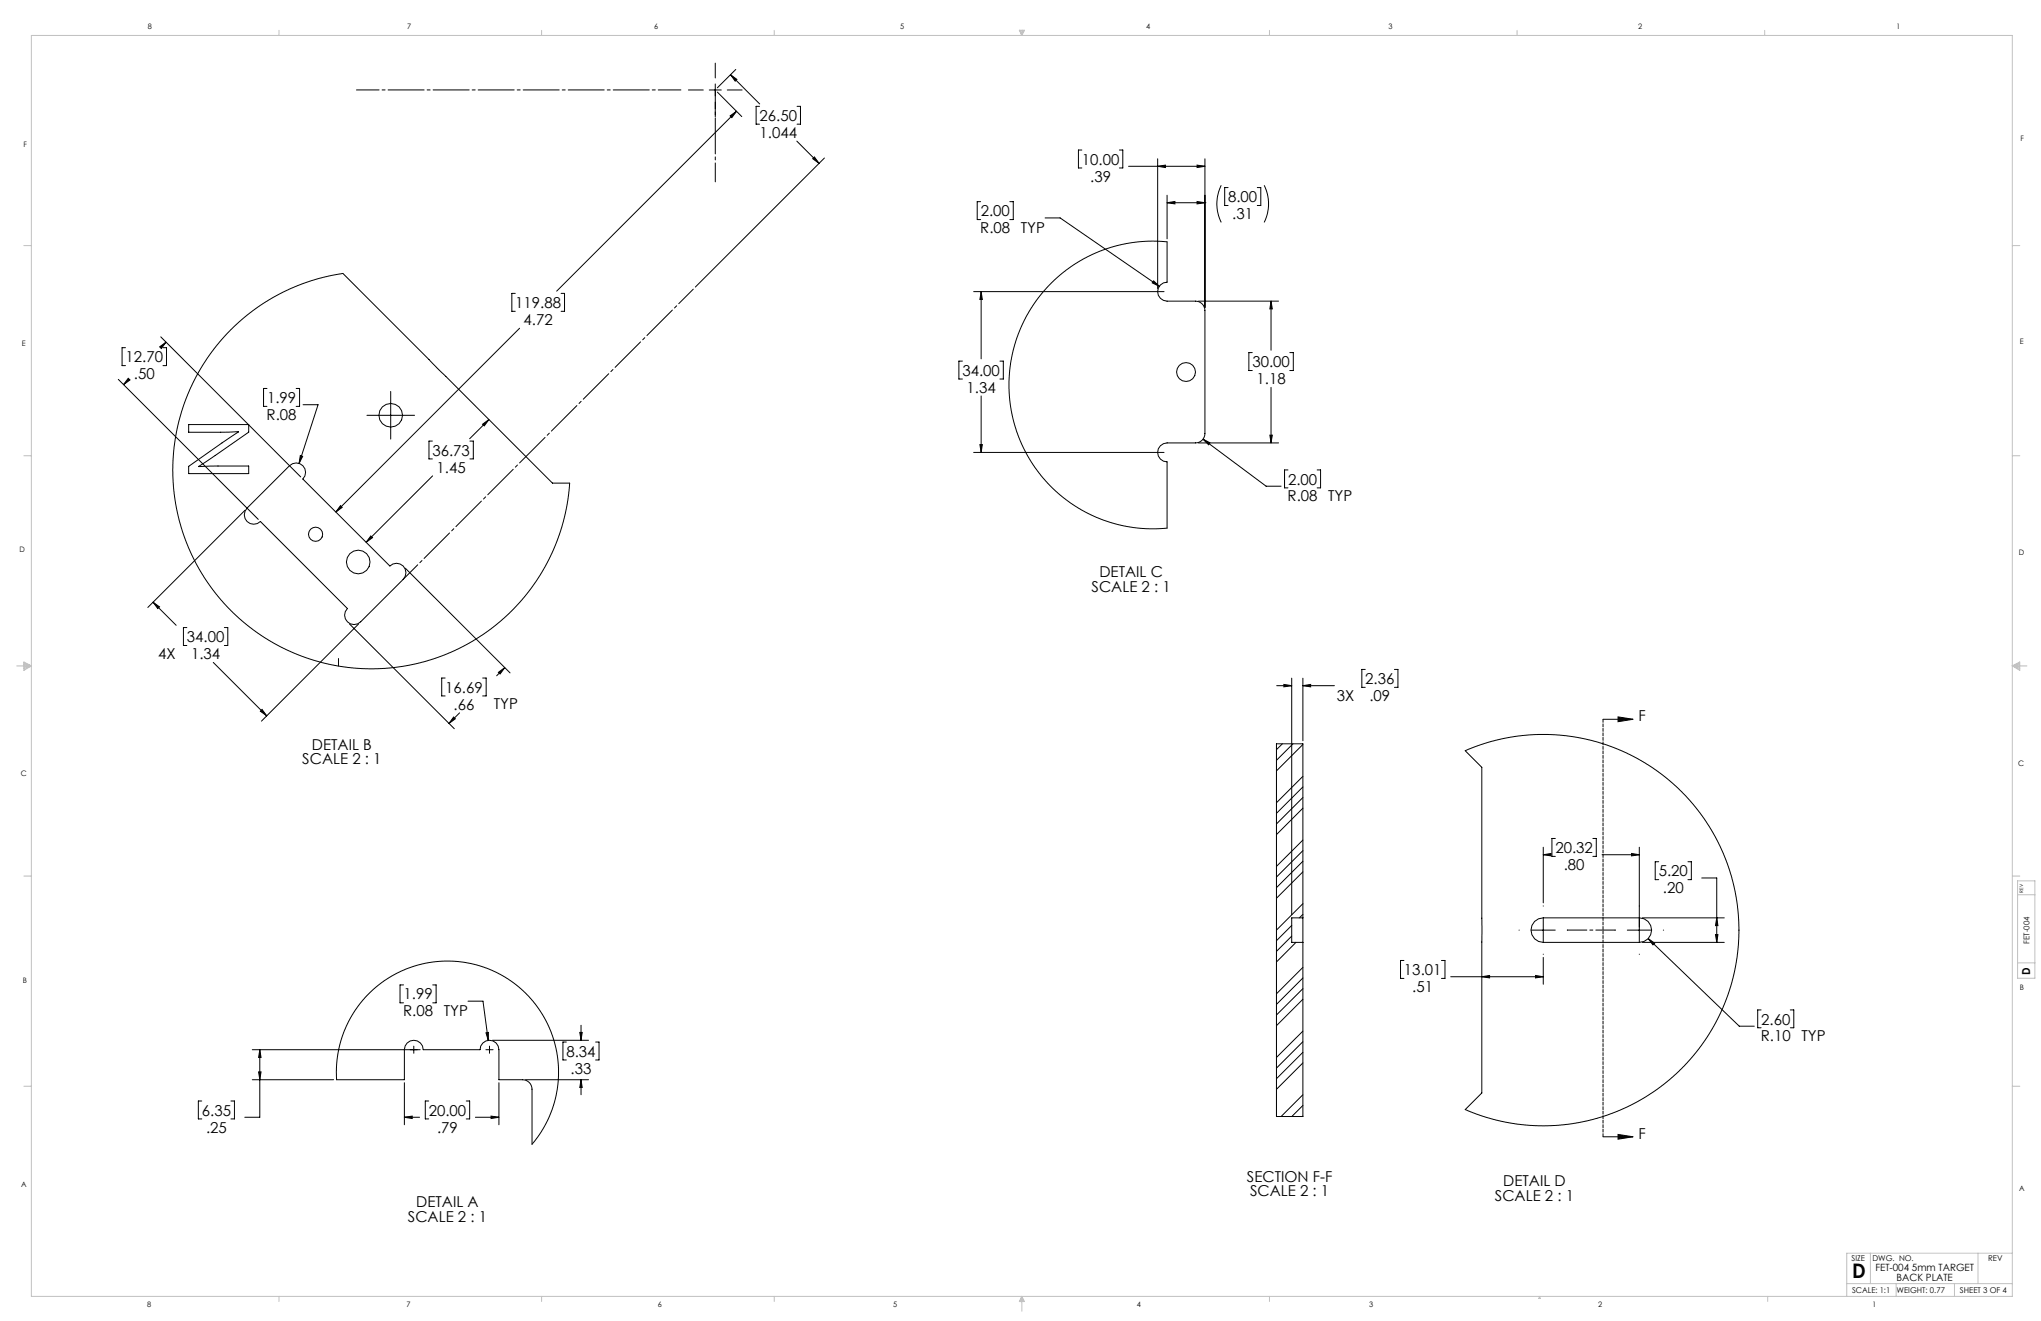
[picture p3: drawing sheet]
<svg xmlns="http://www.w3.org/2000/svg" width="864mm" height="559mm" viewBox="0 0 864 559" stroke-linecap="round" stroke-linejoin="round" font-family="sans-serif">
<g fill="none" stroke="#000" stroke-width=".42">
<path d="M291.3 38.1h6.3M300.1 38.1h5.1M302.6 26.7v6.3M302.6 35.5v5.1M303.5 38.9l10.4 10.4M307.7 38.1h6.3M309.1 31.6l12.4 12.4M309.1 31.6l2.7 2-.7 .7zM311.3 29.4l-7.8 7.7M302.6 43.1v6.3M308.9 49l2.7-1.9-1.9 2.6zM311.6 47.1l-76.1 76.1"/>
<path d="M321.4 45h-1.5v7.5h1.5M337.1 59.7l9.5 9.4M337.3 45h1.4v7.5h-1.4M344.6 66.4l2 2.7-2.7-2zM348.8 66.9l-54.6 54.5M457.8 63.5h-1.5v7.5h1.5M473.6 63.5h1.5v7.5h-1.5M477.5 70.3h32.3M489.8 70.3l3.3-.4v1zM489.8 67.2v54.9M506.5 69.9l3.3 .4-3.3 .6zM509.8 67.2v62.9"/>
<path d="M516.7 78.4a17.4 17.4 0 0 0 0 15.7M519.6 79.3h-1.4v7.6h1.4M532 79.3h1.5v7.6h-1.5M534.9 78.4a17.7 17.7 0 0 1 0 15.7M414.9 85.3h-1.4v7.6h1.4M427.3 85.3h1.4v7.6h-1.4M442.2 92.2h6.4l41.9 28.9M493.8 82.6v18.4M493.8 85.8h16M493.8 85.8l3.3-.6v1.1zM506.5 85.2l3.3 .6-3.3 .5zM509.8 85.8h.1"/>
<path d="M444.7 119.8l4.5-4 5.1-3.8 4.6-2.7 5.5-2.7 4.2-1.5 6.1-1.7 5.9-1 6.6-.4 6.6 .3v17.1l-1.5 .3a4 4 0 0 0-2.4 4.4 4 4 0 0 0 3.9 3.3h12l2.2 .7a3.9 3.9 0 0 1 1.8 3.3v52.8a4 4 0 0 1-4 3.2h-12l-1.5 .3a4 4 0 0 0-2.4 4.4 4 4 0 0 0 3.9 3.3v28l-4.5 .3-7.2-.3-8.5-1.4-7-2.1-7-3.1-6.5-3.9-6.3-5.1-5.5-5.7-4.3-5.6-3.1-5.4-2.1-4.3-1.9-5-1.3-4.9-1.5-9.6-.2-6.2 .3-4.4 .9-5.6 1.3-5.4 3.5-9.2 2.4-4.5 3-4.6zM488.1 118.8l2.4 2.3-3-1.4zM97.5 139.6l4.9-4.6 4.5-3.5 5.8-4 6.3-3.5 6.1-2.9 6.6-2.4 7.5-2 5.9-1 88.7 88.7h7.3l-.9 7.6-1.2 6.1-2.3 8-2.5 6.5-3.6 7.2-3.9 6.4-4.4 5.8-4.8 5.4-5.5 5.2-7 5.4-7.4 4.6-7 3.4-7.1 2.7-7.7 2.1-9.5 1.6-8 .5-8.5-.3-9.3-1.3-8.2-2.1-7.4-2.7-6.5-3.1-8.1-4.7-5.4-4-6.3-5.5-6-6.4-5.5-7.5-4.3-7.2-3.2-6.7-2.8-7.8-2.2-8.9-1.1-7.4-.4-8 .4-8.8 1.1-7.7 2.3-9.1 2.5-6.8 3.5-7.5 4.4-7.4 4.5-6zM218 124.1h-1.4v7.6h1.4M219.9 138.9l-77.8 77.7M237.4 124.1h1.5v7.6h-1.5M412 123.4h80.5M415.1 123.4l.5 3.3h-1zM415.1 123.4v28.4M507.1 127.4h33.9M537.8 127.4l.5 3.3h-1zM537.8 127.4v20.8"/>
<path d="M53.1 147.1h-1.5v7.6h1.5M67.6 146.7l2.6-2-1.9 2.7zM68 142.5l59.2 59.3M69 147.1h1.4v7.6h-1.4M70.2 144.7l-1.3 1.4M407.2 152.8h-1.5v7.5h1.5M423.1 152.8h1.4v7.5h-1.4M529.9 149.2h-1.5v7.5h1.5M545.7 149.2h1.5v7.5h-1.5M50.1 160.5l59.2 59.2M53.2 161.8l-.9 .9M54.3 160l.7 .7-2.7 2z"/>
<path d="M79.8 179.6h25.4v3.2l-21.1 14.5 21.1-.2v3.2h-25.4v-3l21.1-14.6-21.1 .1zM113 164.3h-1.5v7.6h1.5M125.3 164.3h1.5v7.6h-1.5M128.2 171.2h6.4l-8.1 24.8M155.3 175.7h20.1M165.3 165.6v20.1M204.2 179.5l2.7-2-2 2.7zM206.9 177.5l-8.2 8.1M415.1 167.5v23.9M537.8 163.9v23.5M127.1 192.7l1 .3-1.6 3zM183 186.6h-1.5v7.5h1.5"/>
<path d="M198.8 186.6h1.5v7.5h-1.5M412 191.4h80.5M414.6 188.1h1l-.5 3.3zM507.1 187.4h33.9M509 185.8l3 1.5-.6 .8zM509 185.8l26.7 19.9h6.4M537.3 184.1h1l-.5 3.3zM545 198.8h-1.5v7.6h1.5M557.3 198.8h1.5v7.6h-1.5M103.6 215.9l-41.1 41.1M104.5 214.9l18-17.9a4 4 0 0 1 5.6 0 4 4 0 0 1 0 5.6l36.9 36.8a4 4 0 0 1 5.6 0 4 4 0 0 1 0 5.7l-18 17.9a4 4 0 0 1-5.6 0 4 4 0 0 1 0-5.6l-36.8-36.8a4 4 0 0 1-5.7 0 4 4 0 0 1 0-5.7zM144.1 213.9l.7 .7-2.7 2z"/>
<path d="M183.1 201.3l-28.2 28.1M156.9 226.7l.7 .7-2.7 2zM64.8 254.7l2.7 2-.8 .7zM64.8 254.7l9.7 9.8M171.5 240.3l44.3 44.4M79.1 265.5h-1.5v7.6h1.5M94.9 265.5h1.5v7.6h-1.5M143.2 278.6v3.2M147.9 263.9l44.3 44.4M151.7 263.9l-41.1 41.1M90.2 280.2l22.7 22.6M188.3 286.8h-1.4v7.6h1.4"/>
<path d="M204.2 286.8h1.5v7.6h-1.5M210.9 284.4l2.7-2-2 2.7zM213.6 282.4l-3.5 3.5M540.2 290.1h6.4M543.2 289.5l3.4 .6-3.4 .4zM546.6 286.9v100.1M551.3 290.1l3.3-.6v1zM551.3 286.9v26.5M551.3 290.1h13.3M577.7 283.2h-1.5v7.6h1.5M590 283.2h1.5v7.6h-1.5M110.9 300.1l2 2.7-2.7-2z"/>
<path d="M191.9 303.3l.8 .8-2.7 1.9zM194.5 301.6l-4.5 4.4M542.6 314.6l-2.5 2.5M547.1 314.6l-7 7M551.3 314.9l-11.2 11.2M620 317.6l6.8-2.7 8.4-2.3 7.6-1.3 8-.6 6.9 .1 8.7 .9 8.5 1.9 7.9 2.6 7.7 3.5 6.7 3.8 7.4 5.2 6 5.2 5.8 6.2 4.5 6 4.9 7.8 3.3 7 2.8 7.5 2.3 8.7 1.2 7.9 .4 7.2-.3 7.8-1.2 8.9-2 8.5-2.6 7.3-3.6 7.7-3.5 6-4.5 6.2-5.4 6.2-6 5.7-6.3 4.9-7.5 4.6-7.3 3.6-7.5 2.8-9.5 2.4-7.6 1.1-8.5 .3-8.5-.4-8.6-1.5-9-2.4-6.4-2.5 7-7 .1-70.2-.1-67.6zM678.3 304.3h12.7M684.6 303.2l6.4 1.1-6.4 1zM551.3 328.4l-11.2 11.2M551.3 332.9l-11.2 11.2M551.3 337.4l-11.2 11.1M551.3 355.4l-11.2 11.1"/>
<path d="M551.3 359.8l-11.2 11.2M551.3 341.9l-11.2 11.2M653 358.4v23.5M658.1 354.7h-1.4v7.6h1.4M674 354.7h1.4v7.6h-1.4M693.6 358.4v40.1M551.3 364.3l-11.2 11.2M551.3 368.8l-11.2 11.2M653 361.6l3.3-.6v1.1zM653 361.6h1.2M677.9 361.6h15.7M690.4 361l3.2 .6-3.2 .5z"/>
<path d="M701.9 364.5h-1.5v7.6h1.5M714.2 364.5h1.4v7.6h-1.4M720.1 371.4h6.3v27.2M546.6 391.5l-6.5 6.4M546.6 396l-6.5 6.4M548.4 398.6l-8.3 8.3M551.3 388.3v10.3M551.3 388.3h-4.7v10.3h4.7M551.3 388.3v-73.7h-11.2v157.7h11.2v-73.7M551.3 382.3l-11.2 11.2M551.3 386.8l-1.5 1.5M642.7 393.5h.1"/>
<path d="M647.9 393.5h10.2M649.3 389.8l1.7-1.1 2-.4h40.6a5.2 5.2 0 0 1 5.3 5.2 5.2 5.2 0 0 1-5.3 5.1h-40.6a5.2 5.2 0 0 1-4.8-3.2 5.2 5.2 0 0 1 1.1-5.6zM653 383.2v.1M653 388.4v10.1M663.2 393.5h.1M683.4 393.5h.1M688.6 393.5h10.1M694.9 388.3h34.7M694.9 398.6h34.7M697.4 397.1l38.5 37h6.4M697.4 397.1l2.7 1.9-.7 .7zM703.8 393.5h.1"/>
<path d="M725.9 395.4h1l-.5 3.2zM726.4 388.3l.5 3.2h-1zM170.7 416.6h-1.4v7.6h1.4M183.1 416.6h1.4v7.6h-1.4M551.3 409.2l-11.2 11.2M551.3 413.7l-11.2 11.2M551.3 418.2l-11.2 11.2M594 406.3h-1.4v7.6h1.4M609.9 406.3h1.5v7.6h-1.5M613.8 413.2h39.2M627 413.2l3.3-.6v1.1zM649.7 412.6l3.3 .6-3.3 .5z"/>
<path d="M653 403.6v.1M653 405v11.3M693.6 403.6v.1M155.4 421l5.7-5 6.2-4 8-3.3 7.6-1.7 8.5-.4 8.1 1 6.3 1.9 6.9 3.2 3.9 2.5 3.9 3.2 3.5 3.3 3.8 4.7 2.6 4.3 2.5 5.1 1.6 4.5 1.1 4.9 .7 5.3v5.4l-.5 4.7-1.1 5.4-2.1 6.1-1.8 3.7-2.6 4.3-3.1 3.9v-23.3a4 4 0 0 0-4-4h-10v-12.7a4 4 0 0 0-4-3.9 4 4 0 0 0-4 3.9h-24l-.3-1.5a4 4 0 0 0-4.5-2.4 4 4 0 0 0-3.2 3.9v12.7h-28.7l-.1-5 .4-4.4 1-5.2 1.6-5 2-4.6 2.1-3.7 3.2-4.6zM198 423.5h6.4l2.2 16.6M205.6 436.9l1.1-.2-.1 3.4zM245.3 436.7h1l-.4 3.4zM245.9 433.7v6.4M551.3 436.2l-11.2 11.1M551.3 422.7l-11.2 11.2M745.2 427.2h-1.5v7.6h1.5M757.5 427.2h1.5v7.6h-1.5"/>
<path d="M106.8 444h71M106.8 456.7h34.3M109.4 453.4h1.1l-.6 3.3zM109.9 444l.6 3.3h-1.1zM109.9 444v28.6h-6.3M171.1 458v17.8M175.1 442.5v3.1M205.6 444h3M207.1 442.5v3.1M208.4 440.1h40.6M211.1 458v17.8M222.4 456.7h26.6"/>
<path d="M239.6 440.8h-1.4v7.6h1.4M245.9 456.7l.4 3.3h-1zM245.9 456.7v6.4M252 440.8h1.5v7.6h-1.5M551.3 440.7l-11.2 11.1M551.3 445.1l-11.2 11.2M551.3 449.6l-11.2 11.2M85.4 465.7h-1.5v7.6h1.5M97.7 465.7h1.5v7.6h-1.5M171.1 472.6l3.3-.5v1zM171.1 472.6h6.4M181.4 465.7h-1.4v7.6h1.4"/>
<path d="M197.3 465.7h1.4v7.6h-1.4M201.2 472.6h9.9M207.8 472.1l3.3 .5-3.3 .5zM551.3 463.1l-9.2 9.2M551.3 467.6l-4.7 4.7M551.3 472.1l-.2 .2M684.6 479.9l6.4 1-6.4 1zM678.3 480.9h12.7"/>
<circle cx="501.8" cy="157.4" r="4"/>
<circle cx="165.3" cy="175.7" r="5"/>
<circle cx="133.5" cy="226" r="3"/>
<circle cx="151.6" cy="237.7" r="5"/>
</g>
<path d="M663.2 393.4h20.3" fill="none" stroke="#000" stroke-width=".42" stroke-dasharray="15.2 1.3 1.3 1.3" stroke-dashoffset="7"/>
<path d="M678.3 304.2v176.7" fill="none" stroke="#000" stroke-width=".42" stroke-dasharray="1.3 .6"/>
<path d="M302.7 38v38.9" fill="none" stroke="#000" stroke-width=".42" stroke-dasharray="15.2 1.3 1.3 1.3" stroke-dashoffset="7.2"/>
<path d="M150.8 38h137.3" fill="none" stroke="#000" stroke-width=".42" stroke-dasharray="15.2 1.3 1.3 1.3" stroke-dashoffset="5.7"/>
<path d="M170.6 245.1l122.7-122.8" fill="none" stroke="#000" stroke-width=".42" stroke-dasharray="15.2 1.3 1.3 1.3" stroke-dashoffset="6.6"/>
<g fill="none" stroke="#c0c0c0" stroke-width=".42">
<path d="M13.3 15h838.2v533.4h-838.2zM118 12.8v2.2M229.2 12.8v2.2M327.6 12.8v2.2M431.3 12.8h2.2l-1.1 2.2zM431.5 12.8l.9 2.2M432 12.8l.4 2.2M432.7 12.8l-.3 2.2M433 12.8l-.6 2.2M537.1 12.8v2.2M641.9 12.8v2.2M746.7 12.8v2.2"/>
<path d="M10.1 103.9h3.2M851.5 103.9h3.1M10.1 192.8h3.2M851.5 192.8h3.1M7.1 281.7h6.2M10.1 280l3.2 1.7-3.2 1.9zM10.1 280.5l3.2 1.2M10.1 281.1l3.2 .6M13.3 281.7l-3.2 1.2M13.3 281.7l-3.2 .5M851.5 281.7h6.1M851.5 281.7l3.1 .5"/>
<path d="M851.5 281.7l3.1 1.2M851.5 281.7l3.1-1.7v3.6zM854.6 281.1l-3.1 .6M854.6 280.5l-3.1 1.2M10.1 370.6h3.2M851.5 370.6h3.1M853.7 372.6h7.3v41.2h-7.3zM853.7 378.5h7.3M853.7 407.3h7.3M10.1 459.5h3.2M851.5 459.5h3.1M791.4 530.1v12.9"/>
<path d="M836.9 530.1v12.9M851.5 530.1h-70.1v18.3M118 548.4v2.1M229.2 548.4v2.1M327.6 548.4v2.1M432.4 548.4v6.3M432.4 548.4l1.1 2.2h-2.2zM432.4 548.4l.6 2.2M432.4 548.4l-.9 2.2M432.4 548.4l-.4 2.2M432.4 548.4l.3 2.2M537.1 548.4v2.1"/>
<path d="M651.4 548.4l.4 .9h-.7zM748 548.4v2.1M781.4 543h70.1M802.3 543v5.4M827 543v5.4"/>
</g>
<g fill="#000">
<path d="M309.1 31.6l2.7 2-.7 .7zM344.6 66.4l2 2.7-2.7-2z"/>
<path d="M684.6 303.2l6.4 1.1-6.4 1zM684.6 479.9l6.4 1-6.4 1z"/>
<path d="M171.1 472.6l3.3-.5v1zM207.8 472.1l3.3 .5-3.3 .5zM109.4 453.4h1.1l-.6 3.3zM109.9 444l.6 3.3h-1.1zM205.6 436.9l1 3.2 .1-3.4zM245.3 436.7h1l-.4 3.4zM245.9 456.7l.4 3.3h-1zM144.1 213.9l.7 .7-2.7 2zM308.9 49l2.7-1.9-1.9 2.6zM67.6 146.7l2.6-2-1.9 2.7zM54.3 160l.7 .7-2.7 2zM110.9 300.1l2 2.7-2.7-2zM64.8 254.7l2.7 2-.8 .7zM210.9 284.4l2.7-2-2 2.7zM191.9 303.3l.8 .8-2.7 1.9zM204.2 179.5l2.7-2-2 2.7zM156.9 226.7l.7 .7-2.7 2zM127.1 192.7l-.6 3.3 1.6-3zM537.3 184.1h1l-.5 3.3zM537.8 127.4l.5 3.3h-1zM493.8 85.8l3.3-.6v1.1zM506.5 85.2l3.3 .6-3.3 .5zM489.8 70.3l3.3-.4v1zM506.5 69.9l3.3 .4-3.3 .6zM488.1 118.8l-.6 .9 3 1.4zM415.1 123.4l.5 3.3h-1zM414.6 188.1h1l-.5 3.3zM509 185.8l2.4 2.3 .6-.8zM627 413.2l3.3-.6v1.1zM649.7 412.6l3.3 .6-3.3 .5zM653 361.6l3.3-.6v1.1zM690.4 361l3.2 .6-3.2 .5zM726.4 388.3l.5 3.2h-1zM725.9 395.4h1l-.5 3.2zM697.4 397.1l2 2.6 .7-.7zM543.2 289.5l3.4 .6-3.4 .4zM551.3 290.1l3.3-.6v1z"/>
</g>
<text font-size="8.5" x="783.7" y="540.7">D</text>
<g font-size="6.4">
<text x="321.4" y="51.2">26.50</text>
<text x="321.4" y="58.3">1.044</text>
<text x="457.8" y="69.7">10.00</text>
<text x="461.3" y="76.8">.39</text>
<text x="519.7" y="85.5">8.00</text>
<text x="415" y="91.5">2.00</text>
<text x="521.4" y="92.7">.31</text>
<text x="414.8" y="98.6">R.08</text>
<text x="432" y="98.6">TYP</text>
<text x="218" y="130.3">119.88</text>
<text x="221.5" y="137.4">4.72</text>
<text x="53.1" y="153.3">12.70</text>
<text x="529.9" y="155.3">30.00</text>
<text x="56.6" y="160.4">.50</text>
<text x="407.2" y="159">34.00</text>
<text x="409" y="166.1">1.34</text>
<text x="531.7" y="162.5">1.18</text>
<text x="113" y="170.5">1.99</text>
<text x="112.8" y="177.7">R.08</text>
<text x="183" y="192.8">36.73</text>
<text x="184.7" y="199.9">1.45</text>
<text x="545" y="205">2.00</text>
<text x="544.8" y="212.1">R.08</text>
<text x="562" y="212.1">TYP</text>
<text x="465.2" y="244.2">DETAIL C</text>
<text x="461.9" y="250.4">SCALE 2 : 1</text>
<text x="79.1" y="271.7">34.00</text>
<text x="67" y="278.7">4X</text>
<text x="80.8" y="278.8">1.34</text>
<text x="188.4" y="293">16.69</text>
<text x="577.7" y="289.4">2.36</text>
<text x="565.6" y="296.4">3X</text>
<text x="579.5" y="296.5">.09</text>
<text x="191.9" y="300.1">.66</text>
<text x="208.9" y="300.1">TYP</text>
<text x="693.3" y="305.2">F</text>
<text x="132" y="317.1">DETAIL B</text>
<text x="127.9" y="323.2">SCALE 2 : 1</text>
<text x="658.1" y="360.9">20.32</text>
<text x="661.6" y="368">.80</text>
<text x="701.8" y="370.7">5.20</text>
<text x="703.6" y="377.9">.20</text>
<text x="594.1" y="412.5">13.01</text>
<text x="597.6" y="419.6">.51</text>
<text x="170.7" y="422.8">1.99</text>
<text x="170.6" y="429.9">R.08</text>
<text x="187.8" y="429.9">TYP</text>
<text x="745.2" y="433.4">2.60</text>
<text x="745" y="440.5">R.10</text>
<text x="762.2" y="440.5">TYP</text>
<text x="239.7" y="447">8.34</text>
<text x="241.4" y="454.1">.33</text>
<text x="85.4" y="471.9">6.35</text>
<text x="181.4" y="471.9">20.00</text>
<text x="87.2" y="479.1">.25</text>
<text x="184.9" y="479.1">.79</text>
<text x="693.3" y="481.8">F</text>
<text x="527.6" y="499.9">SECTION F-F</text>
<text x="636.1" y="501.7">DETAIL D</text>
<text x="528.9" y="506.1">SCALE 2 : 1</text>
<text x="632.5" y="507.8">SCALE 2 : 1</text>
<text x="176.1" y="510.6">DETAIL A</text>
<text x="172.6" y="516.8">SCALE 2 : 1</text>
</g>
<text font-size="4.7" x="859" y="412.4" transform="rotate(-90 859 412.4)">D</text>
<g font-size="4.2">
<text x="793.5" y="537.5">FET-004 5mm TARGET</text>
<text x="802.5" y="541.7">BACK PLATE</text>
</g>
<g font-size="3.4">
<text x="858.7" y="399.2" transform="rotate(-90 858.7 399.2)">FET-004</text>
<text x="783.5" y="533.3">SIZE</text>
<text x="792.3" y="533.3">DWG. NO.</text>
<text x="841.3" y="533.4">REV</text>
<text x="783.6" y="546.8">SCALE: 1:1</text>
<text x="802.5" y="546.9">WEIGHT: 0.77</text>
<text x="829.3" y="546.8">SHEET 3 OF 4</text>
</g>
<g font-size="3.2">
<text x="62.5" y="12.4">8</text>
<text x="172.3" y="12.3">7</text>
<text x="276.8" y="12.4">6</text>
<text x="380.9" y="12.4">5</text>
<text x="485" y="12.3">4</text>
<text x="587.5" y="12.4">3</text>
<text x="693.2" y="12.4">2</text>
<text x="802.4" y="12.4">1</text>
<text x="854.9" y="59.8">F</text>
<text x="9.9" y="62">F</text>
<text x="9.3" y="146.5">E</text>
<text x="854.7" y="145.5">E</text>
<text x="8.2" y="233.6">D</text>
<text x="854.3" y="234.9">D</text>
<text x="8.9" y="328.1">C</text>
<text x="853.9" y="324.1">C</text>
<text x="9.7" y="415.8">B</text>
<text x="854.6" y="418.6">B</text>
<text x="9" y="502">A</text>
<text x="854.3" y="503.9">A</text>
<text x="62.3" y="552.9">8</text>
<text x="172" y="552.9">7</text>
<text x="278.3" y="552.9">6</text>
<text x="377.9" y="552.8">5</text>
<text x="481" y="552.8">4</text>
<text x="579.3" y="552.8">3</text>
<text x="676.2" y="552.9">2</text>
<text x="792.4" y="552.8">1</text>
</g>
<text font-size="2" x="856" y="377.7" transform="rotate(-90 856 377.7)">REV</text>
</svg>
